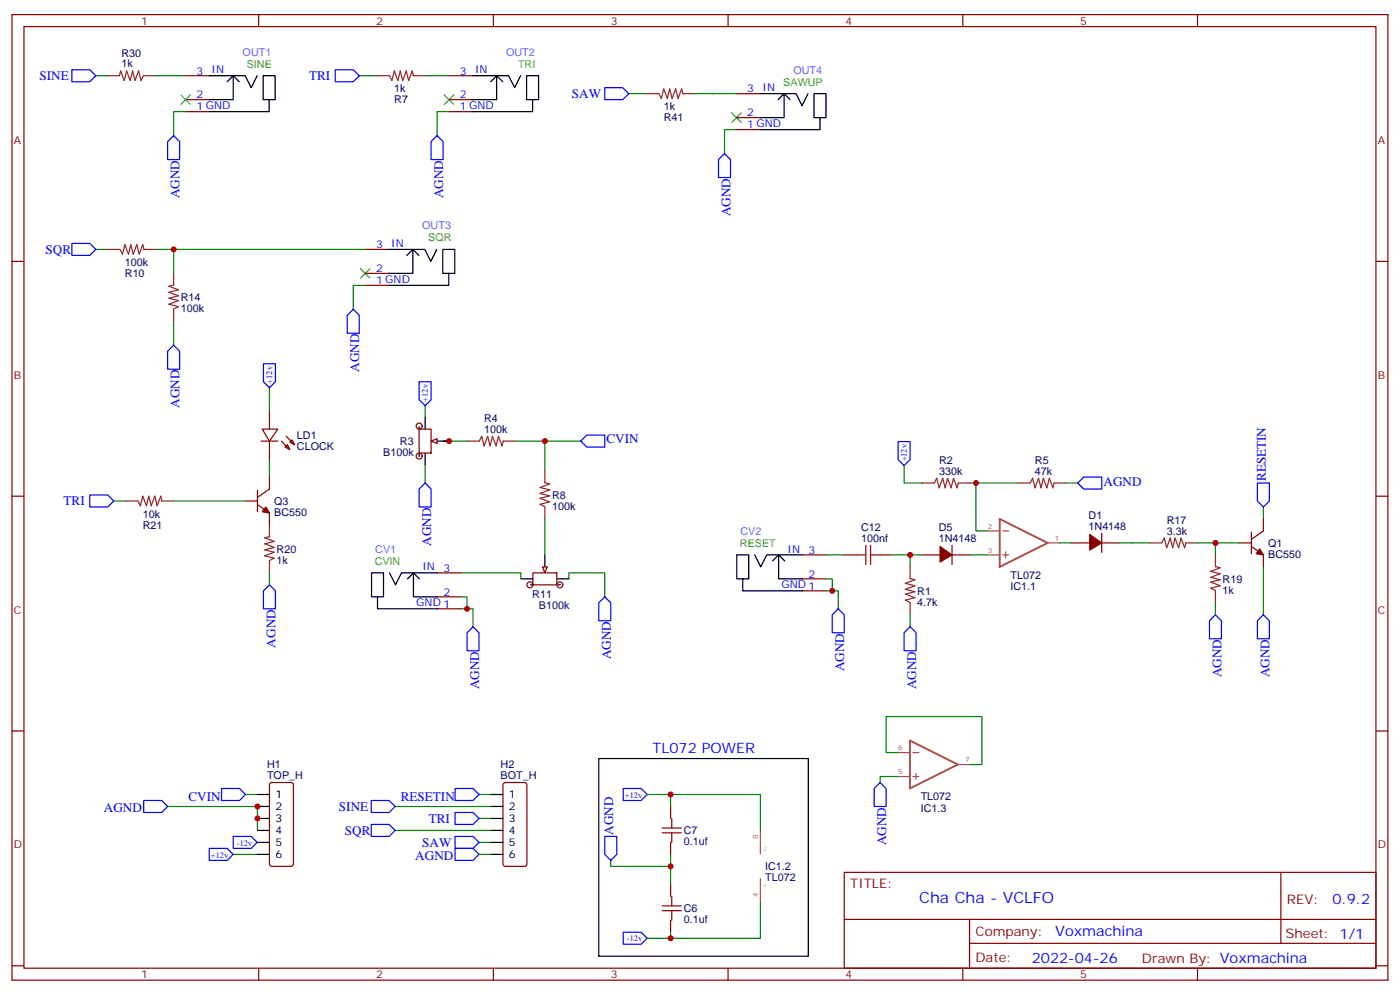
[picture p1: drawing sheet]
<svg xmlns="http://www.w3.org/2000/svg" width="412mm" height="292mm" viewBox="0 0 412 292" stroke-linecap="round" stroke-linejoin="round" font-family="sans-serif">
<g fill="none" stroke="#870000" stroke-width=".35">
<path d="M3.5 4.3h405.4v284.3h-405.4zM7.1 7.8h398.2v277.3h-398.2zM76.2 4.3v3.5M145.3 4.3v3.5M214.5 4.3v3.5M283.6 4.3v3.5M352.8 4.3v3.5M54.7 32.9h7M54.7 29.4h7M54.7 22.3h7M132.3 32.9h7M132.3 29.4h7"/>
<path d="M132.3 22.3h7M217 38.2h7M217 34.6h7M217 27.6h7M3.5 77h3.6M107.6 73.4h7.1M405.3 77h3.6M107.6 84h7.1M107.6 80.5h7.1M76.9 129.9h4.9M77.3 126.4h4.5l-2.4 3.5zM79.4 121.1v5.3"/>
<path d="M79.4 129.9v5.3M82.9 129.9l2.5 2.5M84 131.7l.7-.7 .7 1.4zM84.3 128.5l2.5 2.5M85.4 130.2l.7-.7 .7 1.5zM123.5 126.4h3.5v7h-3.5zM3.5 146.1h3.6M72.3 147.5h3.5M75.8 144.4v6.3M75.8 148.6l3.6 2.5v3.5M79.4 140.5v3.5l-3.6 2.5M315.7 159.9h5.3"/>
<path d="M324.6 159.9h5.2M324.6 157.1v5.6M365.1 159.9h3.6M368.7 156.7v6.4M372.2 152.8v3.6l-3.5 2.4M405.3 146.1h3.6M128.8 179.3h7M128.8 175.8h7M128.8 168.7h7M236.4 174h7M236.4 170.5h7M236.4 163.4h7"/>
<path d="M248.7 163.4h3.5M259.3 163.4h3.5M271.6 163.4h5.3M280.5 163.4h5.3M280.5 160.6v5.6M368.7 160.9l3.5 2.5v3.5M3.5 215.3h3.6M405.3 215.3h3.6M197.6 237.5v3.5M197.6 248.1v3.5M248.7 256.9h156.6v28.2h-156.6zM377.3 256.9v20.9"/>
<path d="M197.6 260.4v3.5M197.6 271v3.5M248.7 270.7h156.5M285.6 277.8h119.6M285.6 270.7v14.2M3.5 284.4h3.6M76.2 285.1v3.5M145.3 285.1v3.5M214.5 285.1v3.5M283.6 285.1v3.5M352.8 285.1v3.5M405.3 284.4h3.6"/>
</g>
<g fill="none" stroke="#008700" stroke-width=".35">
<path d="M28.2 22.3h3.5M45.9 22.3h8.8M54.7 32.9h-3.5v7M105.8 22.3h5.3M125.2 22.3h7.1M132.3 32.9h-3.5v7M185.2 27.6h5.3M204.6 27.6h12.4M217 38.2h-3.6v7M28.2 73.4h3.5M45.9 73.4h5.3v7.1M51.2 73.4h56.4"/>
<path d="M51.2 94.6v7.1M107.6 84h-3.5v7.1M79.4 114v7.1M125.2 119.3v3.5M79.4 135.2v5.3M125.2 136.9v5.3M130.5 129.9h7.1M151.7 129.9h8.8v8.8M160.5 129.9h10.6M266.3 136.9v5.3h5.3M33.5 147.5h3.5M51.2 147.5h21.1"/>
<path d="M160.5 152.8v10.6M285.8 142.2h1.7v14.2h3.5M287.5 142.2h12.4M312.2 159.9h3.5M314 142.2h3.5M329.8 159.9h8.9M352.8 159.9h5.3v3.5M358.1 159.9h7M372.2 149.3v3.5M79.4 168.7v3.5M135.8 168.7h17.7v1.8M135.8 179.3h3.5v5.3"/>
<path d="M135.8 175.8h1.8v3.5M167.6 170.5v-1.8h10.6v7.1M243.4 174h3.5v5.3M243.4 170.5h1.8v3.5M243.4 163.4h5.3M262.8 163.4h5.3v3.5M268.1 163.4h3.5M285.8 163.4h5.2M358.1 177.5v3.5M372.2 166.9v14.1M268.1 181v3.6M49.4 237.5h26.4v7"/>
<path d="M72.3 234h3.5M116.4 237.5h28.2M141.1 234h3.5M190.5 234h33.5v10.5M197.6 234v3.5M264.6 221.6h-3.5v-10.6h28.2v14.1h-3.5M264.6 228.7h-5.3v1.7M68.8 251.6h7M116.4 244.5h28.2M141.1 248.1h3.5M141.1 241h3.5M197.6 251.6v3.5h-17.7v-1.7"/>
<path d="M197.6 255.1v5.3M197.6 274.5v1.8M224 265.7v10.6h-33.5"/>
</g>
<g fill="none" stroke="#00f" stroke-width=".35">
<path d="M21.2 20.5h5.3l1.7 1.8-1.7 1.8h-5.3zM51.2 39.9l1.7 1.8v5.3h-3.5v-5.3zM98.8 20.5h5.3l1.7 1.8-1.7 1.8h-5.3zM128.8 39.9l1.7 1.8v5.3h-3.5v-5.3zM178.2 25.8h5.2l1.8 1.8-1.8 1.8h-5.2zM213.4 45.2l1.8 1.8v5.3h-3.5v-5.3zM21.2 71.7h5.3l1.7 1.7-1.7 1.8h-5.3zM104.1 91.1l1.7 1.8v5.2h-3.5v-5.2zM51.2 101.7l1.7 1.7v5.3h-3.5v-5.3zM77.6 107.1h3.5v5.3l-1.7 1.8-1.8-1.8zM123.5 112.4h3.5v5.3l-1.8 1.8-1.7-1.8zM171.1 129.9l1.8-1.8h5.3v3.6h-5.3z"/>
<path d="M264.6 130h3.5v5.3l-1.8 1.8-1.7-1.8zM26.5 145.8h5.2l1.8 1.7-1.8 1.8h-5.2zM125.2 142.2l1.8 1.8v5.3h-3.5v-5.3zM317.5 142.2l1.8-1.7h5.3v3.5h-5.3zM370.4 142.2h3.5v5.3l-1.7 1.8-1.8-1.8zM79.4 172.2l1.7 1.8v5.3h-3.5v-5.3zM178.2 175.8l1.7 1.7v5.3h-3.5v-5.3zM246.9 179.3l1.8 1.7v5.3h-3.5v-5.3zM139.3 184.6l1.8 1.7v5.3h-3.5v-5.3zM266.3 186.3l1.8-1.7 1.8 1.7v5.3h-3.6zM358.1 181l1.7 1.8v5.3h-3.5v-5.3zM370.4 182.8l1.8-1.8 1.7 1.8v5.3h-3.5z"/>
<path d="M42.3 235.7h5.3l1.8 1.8-1.8 1.8h-5.3zM65.3 232.2h5.3l1.7 1.8-1.7 1.7h-5.3zM109.4 235.7h5.3l1.7 1.8-1.7 1.8h-5.3zM134.1 239.3h5.2l1.8 1.7-1.8 1.8h-5.2zM134.1 232.2h5.2l1.8 1.8-1.8 1.7h-5.2zM183.6 232.2h5.3l1.8 1.8-1.8 1.7h-5.3zM259.3 230.4l1.8 1.8v5.3h-3.6v-5.3zM61.6 249.8h5.3l1.8 1.8-1.8 1.8h-5.3zM109.4 242.8h5.3l1.7 1.7-1.7 1.8h-5.3zM134.1 246.3h5.2l1.8 1.8-1.8 1.7h-5.2zM178.2 246.3h3.5v5.3l-1.8 1.8-1.7-1.8zM183.6 274.5h5.3l1.8 1.8-1.8 1.8h-5.3z"/>
</g>
<g fill="none" stroke="#8c2424" stroke-width=".35">
<path d="M31.7 22.3h3.6M35.2 22.3l.3-1.4 1.1 2.8 .7-2.8 1.1 2.8 .7-2.8 .7 2.8 1-2.8 .7 2.8 .7-1.4M42.3 22.3h3.6M111.1 22.3h3.6M114.7 22.3l.8 1.4 .7-2.8 1 2.8 .7-2.8 .7 2.8 1.1-2.8 .7 2.8 1-2.8 .4 1.4M121.7 22.3h3.5M190.5 27.6h3.5M194.1 27.6l.7 1.4 .7-2.8 1.1 2.8 .7-2.8 .7 2.8 1.1-2.8 .7 2.8 1-2.8 .4 1.4M201.1 27.6h3.5M31.7 73.4h3.6M35.4 73.4l.7 1.5 .7-2.9 1 2.9 .7-2.9 .8 2.9 1-2.9 .7 2.9 1.1-2.9 .3 1.4M42.3 73.4h3.6"/>
<path d="M51.2 83.9l-1.5 .4 2.9 1.1-2.9 .7 2.9 1-2.9 .7 2.9 .7-2.9 1.1 2.9 .7-1.4 .7M51.2 80.5v3.5M51.2 91.1v3.5M137.6 129.9h3.5M141.2 129.9l.7-1.4 .7 2.8 1.1-2.8 .7 2.8 .7-2.8 1 2.8 .7-2.8 1.1 2.8 .4-1.4M148.2 129.9h3.5M160.5 138.7v3.5M37 147.5h3.6M40.7 147.5l.7 1.4 .7-2.8 1 2.8 .7-2.8 .7 2.8 1.1-2.8 .7 2.8 1.1-2.8 .3 1.4M47.6 147.5h3.6M79.4 158l-1.4 .4 2.8 1-2.8 .7 2.8 1.1-2.8 .7 2.8 .7-2.8 1.1 2.8 .7-1.4 .7M79.4 154.6v3.5"/>
<path d="M160.5 142.1l1.4 .4-2.8 1.1 2.8 .7-2.8 1 2.8 .7-2.8 .7 2.8 1.1-2.8 .7 1.4 .7M160.5 149.3v3.5M271.6 142.2h3.6M275.3 142.2l.7-1.4 .7 2.9 1-2.9 .7 2.9 .7-2.9 1.1 2.9 .7-2.9 1.1 2.9 .3-1.5M282.2 142.2h3.6M299.9 142.2h3.5M303.5 142.2l.7-1.4 .7 2.9 1.1-2.9 .7 2.9 .7-2.9 1 2.9 .7-2.9 1.1 2.9 .3-1.5M310.4 142.2h3.6M338.7 159.9h3.5M342.3 159.9l.7-1.4 .7 2.8 1.1-2.8 .7 2.8 .7-2.8 1 2.8 .7-2.8 1.1 2.8 .3-1.4M349.2 159.9h3.6M79.4 165.2v3.5"/>
<path d="M268.1 170.4l1.4 .3-2.8 1.1 2.8 .7-2.8 1 2.8 .8-2.8 .7 2.8 1-2.8 .7 1.4 .7M268.1 166.9v3.6M268.1 177.5v3.5M358.1 166.8l1.4 .4-2.8 1.1 2.8 .7-2.8 1 2.8 .7-2.8 .7 2.8 1.1-2.8 .7 1.4 .7M358.1 163.4v3.5M358.1 174v3.5"/>
</g>
<path d="M53.3 27.9l2.8 2.9M56.1 27.9l-2.8 2.9M130.9 27.9l2.8 2.9M133.7 27.9l-2.8 2.9M215.5 33.2l2.9 2.9M218.4 33.2l-2.9 2.9M106.2 79.1l2.8 2.8M109 79.1l-2.8 2.8" fill="none" stroke="#3c3" stroke-width=".35"/>
<g fill="none" stroke="#000" stroke-width=".35">
<path d="M61.6 22.3h10.6l1.8 3.5 1.8-3.5M66.9 24.1l1.8-1.8v7.1h-7.1M68.7 22.3l1.8 1.8M79.3 29.4h1.8v-7.1h-3.6v7.1h1.8v3.5h-17.7M139.3 22.3h10.5l1.8 3.5 1.8-3.5M144.6 24.1l1.7-1.8v7.1h-7M146.3 22.3l1.8 1.8M156.9 29.4h1.8v-7.1h-3.6v7.1h1.8v3.5h-17.6M223.9 27.6h10.6l1.8 3.5 1.7-3.5M229.2 29.4l1.8-1.8v7h-7.1M231 27.6l1.7 1.8M241.6 34.6h1.7v-7h-3.5v7h1.8v3.6h-17.7"/>
<path d="M114.6 73.4h10.5l1.8 3.6 1.8-3.6M119.9 75.2l1.7-1.8v7.1h-7M121.6 73.4l1.8 1.8M132.2 80.5h1.8v-7.1h-3.6v7.1h1.8v3.5h-17.6M125.2 122.8v3.6M125.2 133.4v3.5M128.8 129.9h3.5M111.2 175.8h-1.8v-7.1h3.6v7.1h-1.8v3.5h17.7M114.7 168.7l1.8 3.5 1.8-3.5h10.6M121.8 168.7l-1.8 1.8M123.6 170.5l-1.8-1.8v7.1h7.1M218.8 170.5h-1.8v-7.1h3.6v7.1h-1.8v3.5h17.6"/>
<path d="M222.3 163.4l1.8 3.5 1.8-3.5h10.5M229.4 163.4l-1.8 1.8M231.2 165.2l-1.8-1.8v7.1h7M176.4 223.4h61.7v58.2h-61.7z"/>
</g>
<g fill="#870000" stroke="#870000" stroke-width=".35">
<path d="M78.3 149.3l1.1 1.8-2.1-.4z"/>
<path d="M371.1 161.6l1.1 1.8-2.1-.3z"/>
<path d="M276.9 160.9l3.6 2.5-3.6 2.1z"/>
<path d="M321 157.4l3.6 2.5-3.6 2.1z"/>
</g>
<path d="M252.2 163.4h2.9M255.1 160.6v5.6M256.5 163.4h2.8M256.5 160.6v5.6M195.1 245.3h5.6M195.1 243.8h5.6M197.9 241v2.8M197.9 245.3v2.8M195.1 268.2h5.6M195.1 266.8h5.6M197.9 263.9v2.9M197.9 268.2v2.8" fill="none" stroke="#a10000" stroke-width=".35"/>
<path d="M294.5 152.8l14.1 7.1-14.1 7zM268.1 218.1l14.1 7-14.1 7.1z" fill="none" stroke="#a64a4a" stroke-width=".56"/>
<g fill="none" stroke="#a64a4a" stroke-width=".35">
<path d="M291 156.4h3.5M295.4 156.4h1.8M308.7 159.9h3.5M291 163.4h3.5M295.4 163.4h1.8M296.3 162.5v1.8M264.6 228.7h3.5M264.6 221.6h3.5M268.9 228.7h1.8M268.9 221.6h1.8M269.8 227.8v1.8M282.3 225.1h3.5"/>
<path d="M224 244.5v7M224 258.8v6.9"/>
</g>
<path d="M127 129.9l1.8-.7v1.4z" fill="#f0f0f0" stroke="#870000" stroke-width=".35"/>
<path d="M123.5 125.7v.7M123.5 133.8v.7M153.5 170.5h3.5M160.5 163.4v3.5M164 170.5h3.6" fill="none" stroke="#000" stroke-width=".35"/>
<g fill="none" stroke="#870000" stroke-width=".35">
<path d="M157 168.7h7v3.5h-7z"/>
<circle cx="123.5" cy="134.3" r=".88"/>
<circle cx="123.5" cy="125.5" r=".88"/>
</g>
<path d="M159.8 166.9h1.4l-.7 1.8z" fill="#f0f0f0" stroke="#870000" stroke-width=".35"/>
<g fill="none" stroke="#000" stroke-width=".35">
<path d="M156.3 172.2h.7M164.4 172.2h.7M75.8 234h3.6M75.8 237.5h3.6M144.6 234h3.6M144.6 237.5h3.6M75.8 241h3.6M75.8 244.5h3.6M75.8 248.1h3.6M75.8 251.6h3.6M144.6 241h3.6M144.6 244.5h3.6"/>
<path d="M144.6 248.1h3.6M144.6 251.6h3.6"/>
</g>
<g fill="none" stroke="#870000" stroke-width=".35">
<path d="M79.6 230.6l.5-.2h5.6l.7 .5v23.5l-.4 .7h-5.9l-.7-.4v-23.6zM148.4 230.6l.5-.2h5.6l.7 .5v23.5l-.4 .7h-5.9l-.7-.4v-23.6z"/>
<circle cx="156.1" cy="172.2" r=".88"/>
<circle cx="164.9" cy="172.2" r=".88"/>
</g>
<path d="M68.7 246.3h5.3l1.8 1.8-1.8 1.7h-5.3zM134.1 249.8h5.2l1.8 1.8-1.8 1.8h-5.2z" fill="none" stroke="#00f" stroke-width=".35"/>
<path d="M141.1 251.6h3.5" fill="none" stroke="#008700" stroke-width=".35"/>
<g fill="#c00">
<circle cx="51.2" cy="73.4" r=".88"/>
<circle cx="358.1" cy="159.9" r=".88"/>
<circle cx="245.2" cy="174" r=".88"/>
<circle cx="160.5" cy="129.9" r=".88"/>
<circle cx="137.6" cy="179.3" r=".88"/>
<circle cx="268.1" cy="163.4" r=".88"/>
<circle cx="197.6" cy="234" r=".88"/>
<circle cx="197.6" cy="276.3" r=".88"/>
<circle cx="197.6" cy="255.1" r=".88"/>
<circle cx="287.5" cy="142.2" r=".88"/>
<circle cx="132.3" cy="129.9" r=".88"/>
<circle cx="75.8" cy="237.5" r=".88"/>
<circle cx="75.8" cy="241" r=".88"/>
</g>
<text font-size="4.6" fill="#00f" x="270.8" y="265.9">Cha Cha - VCLFO</text>
<g font-size="4.2" fill="#00f">
<text x="192.3" y="221.6">TL072 POWER</text>
<text x="392.5" y="266.2">0.9.2</text>
<text x="310.9" y="275.7">Voxmachina</text>
<text x="304" y="283.5">2022-04-26</text>
</g>
<g font-size="3.9" fill="#00f">
<text x="11.7" y="23.6">SINE</text>
<text x="91" y="23.6">TRI</text>
<text x="168.5" y="28.9">SAW</text>
<text x="52.9" y="58.4" transform="rotate(-90 52.9 58.4)">AGND</text>
<text x="130.5" y="58.4" transform="rotate(-90 130.5 58.4)">AGND</text>
<text x="215.2" y="63.7" transform="rotate(-90 215.2 63.7)">AGND</text>
<text x="13.4" y="74.7">SQR</text>
<text x="105.8" y="109.5" transform="rotate(-90 105.8 109.5)">AGND</text>
<text x="52.9" y="120.1" transform="rotate(-90 52.9 120.1)">AGND</text>
<text x="178.7" y="130.6">CVIN</text>
<text x="325.1" y="143">AGND</text>
<text x="372.9" y="141.7" transform="rotate(-90 372.9 141.7)">RESETIN</text>
<text x="18.7" y="148.8">TRI</text>
<text x="127" y="160.7" transform="rotate(-90 127 160.7)">AGND</text>
<text x="81.1" y="190.7" transform="rotate(-90 81.1 190.7)">AGND</text>
<text x="179.9" y="194.2" transform="rotate(-90 179.9 194.2)">AGND</text>
<text x="248.7" y="197.7" transform="rotate(-90 248.7 197.7)">AGND</text>
<text x="141.1" y="203" transform="rotate(-90 141.1 203)">AGND</text>
<text x="269.9" y="203" transform="rotate(-90 269.9 203)">AGND</text>
<text x="359.8" y="199.5" transform="rotate(-90 359.8 199.5)">AGND</text>
<text x="373.9" y="199.5" transform="rotate(-90 373.9 199.5)">AGND</text>
<text x="30.6" y="239.3">AGND</text>
<text x="55.5" y="235.8">CVIN</text>
<text x="99.9" y="238.8">SINE</text>
<text x="118.1" y="235.8">RESETIN</text>
<text x="101.6" y="245.9">SQR</text>
<text x="126.3" y="242.3">TRI</text>
<text x="180.6" y="245.8" transform="rotate(-90 180.6 245.8)">AGND</text>
<text x="124.4" y="249.4">SAW</text>
<text x="261.1" y="248.9" transform="rotate(-90 261.1 248.9)">AGND</text>
<text x="122.4" y="253.4">AGND</text>
</g>
<g font-size="3.9" fill="#800">
<text x="250.5" y="261.5">TITLE:</text>
<text x="379.1" y="266.2">REV:</text>
<text x="287.4" y="275.7">Company:</text>
<text x="378.7" y="276.3">Sheet: 1/1</text>
<text x="287.4" y="283.4">Date:</text>
<text x="336.4" y="283.4">Drawn By: Voxmachina</text>
</g>
<g font-size="3.2" fill="#800">
<text x="41.6" y="7.3">1</text>
<text x="110.8" y="7.3">2</text>
<text x="179.9" y="7.3">3</text>
<text x="249.1" y="7.3">4</text>
<text x="318.2" y="7.3">5</text>
<text x="4.1" y="42.4">A</text>
<text x="405.9" y="42.4">A</text>
<text x="4.1" y="111.5">B</text>
<text x="405.9" y="111.5">B</text>
<text x="4.1" y="180.7">C</text>
<text x="405.9" y="180.7">C</text>
<text x="4.1" y="249.8">D</text>
<text x="405.9" y="249.8">D</text>
<text x="41.6" y="288.1">1</text>
<text x="110.8" y="288.1">2</text>
<text x="179.9" y="288.1">3</text>
<text x="249.1" y="288.1">4</text>
<text x="318.2" y="288.1">5</text>
</g>
<g font-size="3.2" fill="#000080">
<text x="35.8" y="16.7">R30</text>
<text x="35.8" y="19.8">1k</text>
<text x="116.2" y="27.2">1k</text>
<text x="116.2" y="30.4">R7</text>
<text x="195.5" y="32.5">1k</text>
<text x="195.5" y="35.7">R41</text>
<text x="36.8" y="78.4">100k</text>
<text x="36.8" y="81.6">R10</text>
<text x="53.3" y="88.7">R14</text>
<text x="53.3" y="91.9">100k</text>
<text x="142.6" y="124.2">R4</text>
<text x="87.5" y="129.3">LD1</text>
<text x="117.8" y="131">R3</text>
<text x="142.6" y="127.4">100k</text>
<text x="87.5" y="132.4">CLOCK</text>
<text x="112.9" y="134.2">B100k</text>
<text x="276.7" y="136.6">R2</text>
<text x="304.9" y="136.6">R5</text>
<text x="276.7" y="139.8">330k</text>
<text x="304.9" y="139.8">47k</text>
<text x="80.8" y="148.7">Q3</text>
<text x="162.6" y="146.9">R8</text>
<text x="42.1" y="152.5">10k</text>
<text x="42.1" y="155.6">R21</text>
<text x="80.8" y="151.9">BC550</text>
<text x="162.6" y="150.1">100k</text>
<text x="320.7" y="156">1N4148</text>
<text x="320.7" y="152.8">D1</text>
<text x="343.7" y="154.2">R17</text>
<text x="253.7" y="159.5">100nf</text>
<text x="253.7" y="156.4">C12</text>
<text x="276.6" y="159.5">1N4148</text>
<text x="276.6" y="156.4">D5</text>
<text x="343.7" y="157.4">3.3k</text>
<text x="373.6" y="161">Q1</text>
<text x="81.5" y="165.9">1k</text>
<text x="81.5" y="162.8">R20</text>
<text x="373.6" y="164.2">BC550</text>
<text x="297.7" y="170.5">TL072</text>
<text x="297.7" y="173.7">IC1.1</text>
<text x="360.2" y="171.6">R19</text>
<text x="156.8" y="176.1">R11</text>
<text x="158.7" y="179.3">B100k</text>
<text x="270.2" y="178.3">4.7k</text>
<text x="270.2" y="175.1">R1</text>
<text x="360.2" y="174.8">1k</text>
<text x="78.7" y="226.2">H1</text>
<text x="147.5" y="226.2">H2</text>
<text x="78.7" y="229.4">TOP_H</text>
<text x="147.5" y="229.4">BOT_H</text>
<text x="271.2" y="235.7">TL072</text>
<text x="271.2" y="239">IC1.3</text>
<text x="201.4" y="245.7">C7</text>
<text x="201.4" y="248.8">0.1uf</text>
<text x="225.4" y="256.2">IC1.2</text>
<text x="225.4" y="259.5">TL072</text>
<text x="201.4" y="268.6">C6</text>
<text x="201.4" y="271.8">0.1uf</text>
</g>
<g font-size="3.2" fill="#66f">
<text x="71.5" y="16.4">OUT1</text>
<text x="149.1" y="16.4">OUT2</text>
<text x="233.8" y="21.7">OUT4</text>
<text x="124.4" y="67.6">OUT3</text>
<text x="218.2" y="157.5">CV2</text>
<text x="110.6" y="162.8">CV1</text>
</g>
<g font-size="3.2" fill="#00f">
<text x="57.9" y="21.9">3</text>
<text x="62.4" y="21.6">IN</text>
<text x="135.5" y="21.9">3</text>
<text x="140" y="21.6">IN</text>
<text x="57.9" y="29">2</text>
<text x="135.5" y="29">2</text>
<text x="220.1" y="27.2">3</text>
<text x="224.6" y="26.9">IN</text>
<text x="57.9" y="32.5">1 GND</text>
<text x="135.5" y="32.5">1 GND</text>
<text x="220.1" y="34.3">2</text>
<text x="220.1" y="37.8">1 GND</text>
<text x="110.8" y="73.1">3</text>
<text x="115.3" y="72.7">IN</text>
<text x="110.8" y="83.7">1 GND</text>
<text x="110.8" y="80.2">2</text>
<text x="124.4" y="168">IN</text>
<text x="232" y="162.7">IN</text>
<text x="238.2" y="163.1">3</text>
<text x="130.6" y="168.3">3</text>
<text x="230.2" y="173.3">GND 1</text>
<text x="238.2" y="170.1">2</text>
<text x="122.6" y="178.6">GND 1</text>
<text x="130.6" y="175.4">2</text>
</g>
<g font-size="3.2" fill="#690">
<text x="72.7" y="19.9">SINE</text>
<text x="152.6" y="19.9">TRI</text>
<text x="230.8" y="25.2">SAWUP</text>
<text x="126.2" y="71.1">SQR</text>
<text x="218" y="161">RESET</text>
<text x="110.4" y="166.3">CVIN</text>
</g>
<g font-size="3.2">
<text x="81.1" y="235">1</text>
<text x="81.1" y="238.5">2</text>
<text x="149.9" y="235">1</text>
<text x="149.9" y="238.5">2</text>
<text x="81.1" y="242.1">3</text>
<text x="81.1" y="245.6">4</text>
<text x="149.9" y="242.1">3</text>
<text x="149.9" y="245.6">4</text>
<text x="81.1" y="249.1">5</text>
<text x="149.9" y="249.1">5</text>
<text x="81.1" y="252.7">6</text>
<text x="149.9" y="252.7">6</text>
</g>
<g font-size="2.5" fill="#00f">
<text x="80.2" y="113" transform="rotate(-90 80.2 113)">+12v</text>
<text x="126.1" y="118.3" transform="rotate(-90 126.1 118.3)">+12v</text>
<text x="267.2" y="135.9" transform="rotate(-90 267.2 135.9)">+12v</text>
<text x="184.1" y="234.9">+12v</text>
<text x="69.8" y="249">-12v</text>
<text x="62.2" y="252.5">+12v</text>
<text x="184.7" y="277.2">-12v</text>
</g>
<g font-size="2.1" fill="#a54b4b">
<text x="291" y="155.7">2</text>
<text x="310.8" y="159.2">1</text>
<text x="291" y="162.7">3</text>
<text x="264.6" y="220.9">6</text>
<text x="264.6" y="228">5</text>
<text x="284.3" y="224.4">7</text>
<text x="223.3" y="247.2" transform="rotate(-90 223.3 247.2)">8</text>
<text x="223.3" y="264.2" transform="rotate(-90 223.3 264.2)">4</text>
</g>
<g font-size="1.1" fill="#4ba54b">
<text x="225.8" y="250.6" transform="rotate(-90 225.8 250.6)">V+</text>
<text x="225.8" y="261.2" transform="rotate(-90 225.8 261.2)">V-</text>
</g>
</svg>
